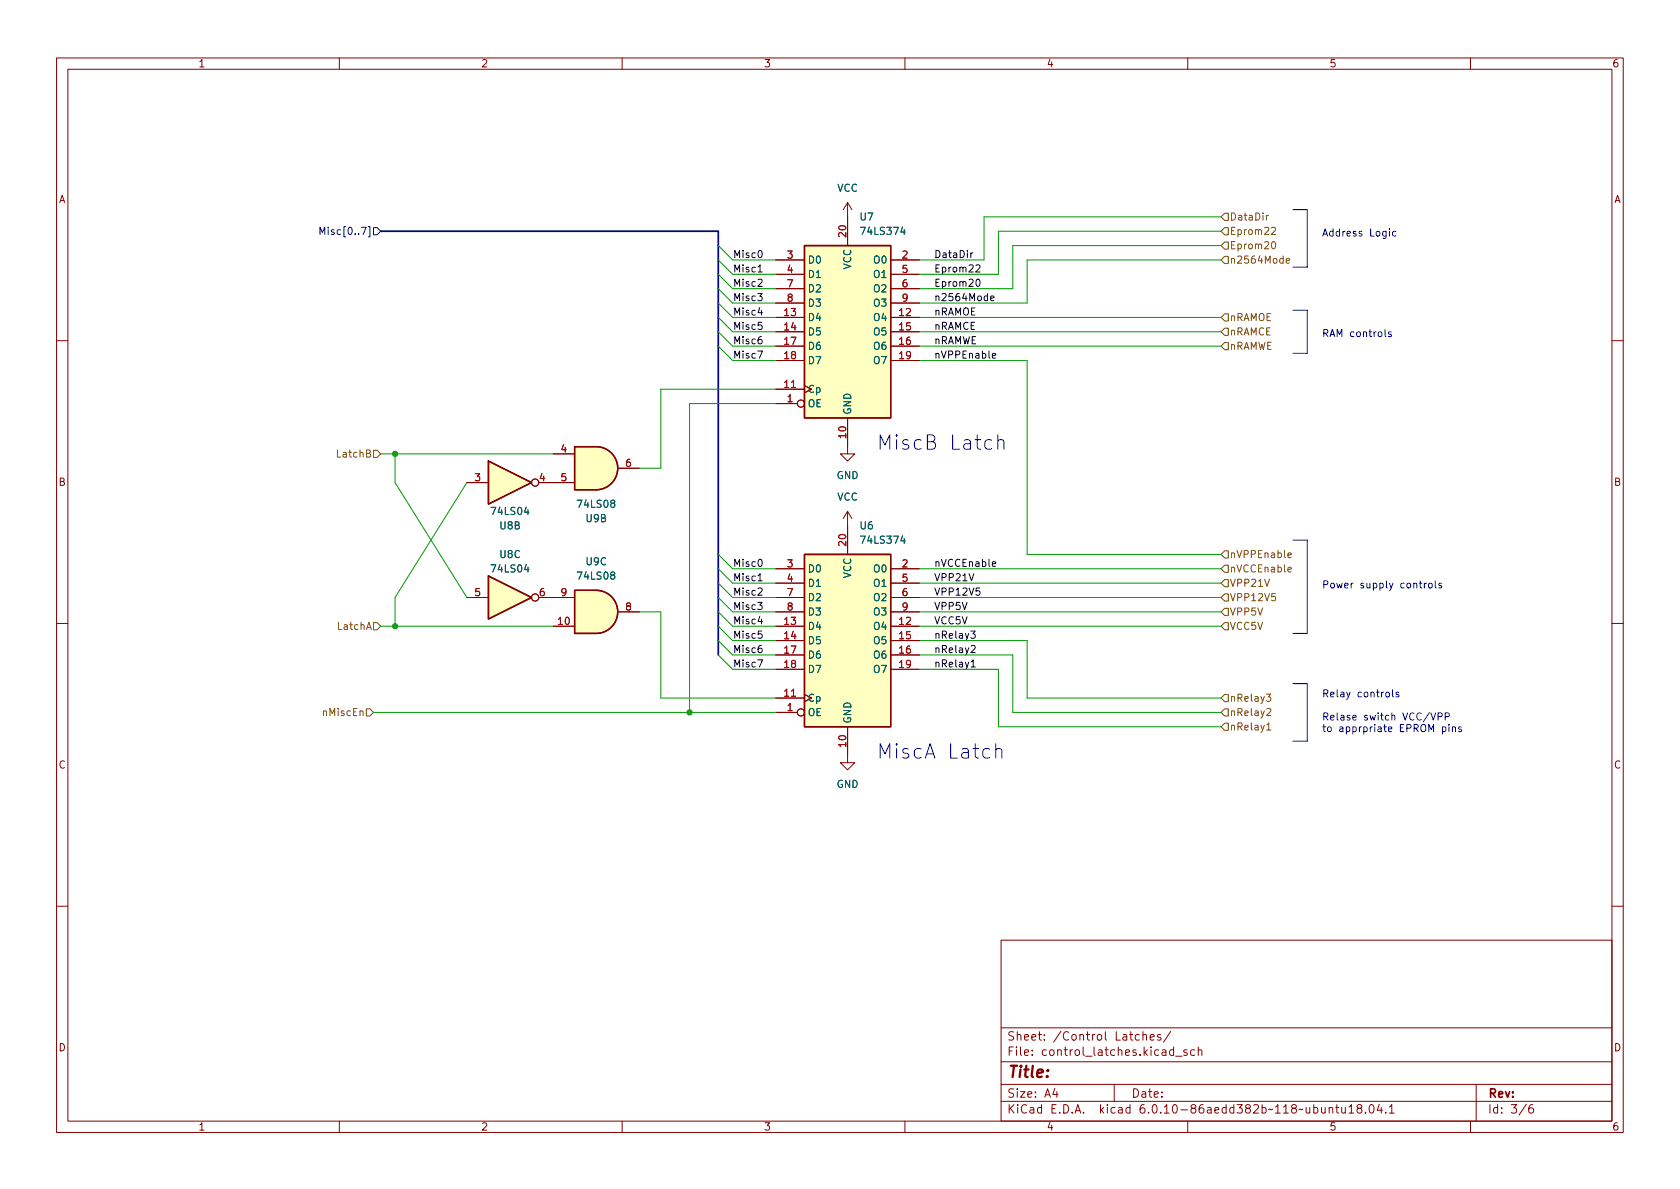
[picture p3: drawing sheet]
<svg xmlns="http://www.w3.org/2000/svg" width="297mm" height="210mm" viewBox="0 0 297 210" stroke-linecap="round" stroke-linejoin="round" font-family="sans-serif">
<g fill="none" stroke="#840000" stroke-width=".18">
<path d="M10 10.2h277v190.1h-277zM12 12.2h273v186.1h-273zM60 10.2v2M110 10.2v2M160 10.2v2M210 10.2v2M260 10.2v2M149.9 35.8v7.6M149.9 35.8l-.8 1.3M149.9 35.8l.7 1.3M137.2 56.1h5M137.2 58.7h5"/>
<path d="M137.2 46h5M137.2 48.5h5M137.2 51h5M137.2 53.6h5M157.5 56.1h5.1M157.5 58.7h5.1M157.5 46h5.1M157.5 48.5h5.1M157.5 51h5.1M157.5 53.6h5.1M10 60.2h2M137.2 71.4h3.8"/>
<path d="M137.2 68.8h5M137.2 61.2h5M137.2 63.7h5M149.9 73.9v6.4h1.2l-1.2 1.2-1.3-1.2h1.3M157.5 61.2h5.1M157.5 63.7h5.1M285 60.2h2M82.5 85.3h3.9M95.2 85.3h6.4M97.8 80.3h3.8M109.2 82.8h3.8M149.9 90.4v7.6"/>
<path d="M149.9 90.4l-.8 1.3M149.9 90.4l.7 1.3M10 110.2h2M82.5 105.7h3.9M95.2 105.7h6.4M97.8 110.7h3.8M109.2 108.2h3.8M137.2 105.7h5M137.2 110.7h5M137.2 108.2h5M137.2 113.3h5M137.2 115.8h5"/>
<path d="M137.2 118.4h5M137.2 100.6h5M137.2 103.1h5M157.5 105.7h5.1M157.5 110.7h5.1M157.5 108.2h5.1M157.5 113.3h5.1M157.5 115.8h5.1M157.5 118.4h5.1M157.5 100.6h5.1M157.5 103.1h5.1M285 110.2h2"/>
<path d="M137.2 126h3.8M137.2 123.4h5M149.9 128.5v6.4h1.2l-1.2 1.2-1.3-1.2h1.3M10 160.2h2M177 166.3h108v32h-108zM285 160.2h2M60 198.3v2M110 198.3v2M160 198.3v2M177 194.8h108M177 191.8h108M177 187.8h108"/>
<path d="M177 181.8h108M186.5 192.5l-.4 1h1M186.9 193v1M197 191.8v3M201.4 183l-.4-.1-.3 .3v.4l.2 .3h.5M202.1 183.1l.2-.2 .3 .1 .1 .9M202.1 182.4v1.5M203.4 183.4l.7-.1-.1-.3-.4-.1-.2 .2v.8h.6M205.2 183l-.3-.1-.3 .2 .1 .3 .5 .1v.4h-.6M207 182.4l-1.3 1.9M207.5 185.7l-.4-.1-.3 .3v.4l.1 .3h.6M207.5 185.1v1.5"/>
<path d="M207.9 186.8h1.1M209.9 185.7l-.4-.1-.2 .2 .1 .3 .5 .1v.4h-.6M210 198.3v2M211.2 185.7l-.4-.1-.3 .3v.4l.1 .3h.6M211.9 185.8l.2-.2 .3 .1 .1 .9M211.9 185.1v1.5M235 196l.2-.2 .4 .1v.9M235 195.8v1M236.1 195.8h.6M236.4 195.3v1.3l.3 .2M237.2 195.8l.1 1h.3l.3-.1M237.9 195.8v1"/>
<path d="M238.5 195.8l.4-.5v1.5M238.5 196.8h.9M240.2 196l-.3-.3 .1-.2 .2-.2 .4 .1 .2 .2-.1 .2-.6 .2-.2 .3 .1 .4 .2 .1h.3l.3-.3-.1-.4-.2-.1M241.4 196.7v.1M242.3 195.4l.1-.1a.81 .81 0 0 1 .6 .7 .81 .81 0 0 1-.3 .8h-.1a.81 .81 0 0 1-.6-.6 .81 .81 0 0 1 .3-.8zM243.9 195.3l-.4 1h.9M244.2 195.8v1M245 196.7v.1M245.6 195.8l.5-.5v1.5M245.6 196.8h.9M260 198.3v2M261 191.8v6.5"/>
<path d="M269.9 195.3l-1.3 1.9M271 195.3a.6 .6 0 0 0-.7 .7v.5l.1 .3h.5l.2-.1 .1-.5-.2-.2-.4-.1-.3 .3"/>
<circle cx="141.6" cy="71.4" r=".63"/>
<circle cx="94.6" cy="85.3" r=".63"/>
<circle cx="94.6" cy="105.7" r=".63"/>
<circle cx="141.6" cy="126" r=".63"/>
</g>
<g fill="#ffffc2" stroke="#ffffc2" stroke-width=".18">
<path d="M86.4 101.8l7.6 3.9-7.6 3.8z"/>
<path d="M142.2 43.4h15.3v30.5h-15.3z"/>
<path d="M105.4 104.4a3.8 3.8 0 0 1 3.8 3.8 3.8 3.8 0 0 1-3.8 3.8z"/>
<path d="M101.6 104.4h3.8v7.6h-3.8z"/>
<path d="M105.4 79a3.8 3.8 0 0 1 3.8 3.8 3.8 3.8 0 0 1-3.8 3.8z"/>
<path d="M101.6 79h3.8v7.6h-3.8z"/>
<path d="M86.4 81.5l7.6 3.8-7.6 3.8z"/>
<path d="M142.2 98h15.3v30.5h-15.3z"/>
</g>
<path d="M142.2 43.4h15.3v30.5h-15.3zM101.6 79h3.8a3.8 3.8 0 0 1 3.8 3.8 3.8 3.8 0 0 1-3.8 3.8h-3.8zM86.4 81.5l7.6 3.8-7.6 3.8zM142.2 98h15.3v30.5h-15.3zM86.4 101.8l7.6 3.9-7.6 3.8zM101.6 104.4h3.8a3.8 3.8 0 0 1 3.8 3.8 3.8 3.8 0 0 1-3.8 3.8h-3.8z" fill="none" stroke="#840000" stroke-width=".25"/>
<g fill="none" stroke="#725600" stroke-width=".18">
<path d="M215.9 38.3l.6-.6h.7v1.3h-.7zM224.3 38.1l-.4 .2M215.9 40.9l.6-.6h.7v1.2h-.7zM216.5 42.8h.7v1.3h-.7l-.6-.7zM216.5 45.3h.7v1.3h-.7l-.6-.6zM216.5 58h.7v1.3h-.7l-.6-.6zM216.5 55.5h.7v1.3h-.7l-.6-.7zM224.8 40.3l.5-.1 .2 .4-.7 .9h.7M224.9 42.9l.2-.2a.68 .68 0 0 1 .5 .7 .68 .68 0 0 1-.5 .6l-.2-.1-.1-.4zM227.4 46.1l.6-.1v-.2l-.4-.1-.2 .2 .1 .6h.5M66 79.6h.7l.6 .7-.6 .6h-.7zM215.9 61.2l.6-.6h.7v1.2h-.7z"/>
<path d="M216.5 97.4h.7v1.3h-.7l-.6-.7zM227.7 98.2l.6-.1v-.3h-.4l-.2 .1 .1 .7h.5M66 110.1h.7l.6 .6-.6 .7h-.7zM215.9 108.2l.6-.6h.7v1.2h-.7zM215.9 100.6l.6-.7h.7v1.3h-.7zM216.5 110.1h.7v1.3h-.7l-.6-.7zM216.5 102.5h.7v1.3h-.7l-.6-.7zM216.5 105h.7v1.3h-.7l-.6-.6zM227.7 100.7l.6-.1v-.2l-.4-.1-.2 .2 .1 .6h.5M64.8 125.3h.6l.6 .7-.6 .6h-.6zM215.9 123.4l.6-.6h.7v1.3h-.7zM216.5 125.3h.7v1.3h-.7l-.6-.6z"/>
<path d="M216.5 127.9h.7v1.3h-.7l-.6-.7zM223.9 122.7h.8l-.4 .5 .3 .1v.6l-.1 .1-.6-.1M224 125.4l.5-.1 .2 .3-.8 1h.8M224 128.2l.3-.4v1.3M224 129.1h.7"/>
</g>
<path d="M56.6 41.5v-1.3l.4 .9 .4-.9v1.3M66 40.3h.7l.6 .6-.6 .6h-.7z" fill="none" stroke="#000084" stroke-width=".18"/>
<g fill="none" stroke="#0f0f0f" stroke-width=".18">
<path d="M134 51.9h.8l-.5 .5 .4 .1v.6l-.2 .1-.5-.1M134 49.5l.5-.1 .3 .3-.8 .9h.8M134 48.1h.8M134.2 44.4l.1-.1a.68 .68 0 0 1 .5 .6 .68 .68 0 0 1-.5 .7l-.1-.2-.2-.3zM134.3 54.4l-.3 .9h.8M134.6 59.5l-.3 .1a.86 .86 0 0 0 0 1.2l.4-.1 .1-.4-.3-.3h-.2l-.3 .3M134.7 57h-.6l-.1 .6 .2-.1h.4l.2 .2-.1 .4-.2 .2-.5-.2M172 44.7l-.4 .3M172.6 46.9l.4-.1 .3 .4-.8 .9h.8M172.7 49.5l.2-.1a.68 .68 0 0 1 .4 .6 .68 .68 0 0 1-.4 .6l-.2-.1-.1-.3zM175.2 52.8l.6-.2-.1-.2-.4-.1-.1 .2v.6h.5M134 62.1h.8l-.5 1.2"/>
<path d="M175.5 62.9l.6-.1-.1-.2-.4-.1-.1 .2v.6h.5M134.2 99l.1-.1a.68 .68 0 0 1 .5 .6 .68 .68 0 0 1-.5 .7l-.1-.2-.2-.3zM175.5 99.7l.6-.1-.1-.2-.4-.1-.1 .2v.6h.5M134 106.5h.8l-.5 .5 .4 .1v.6l-.2 .1-.5-.1M134 116.7h.8l-.5 1.2M134 104.1l.5-.1 .3 .3-.8 .9h.8M134 102.7h.8M134.3 109l-.3 .9h.8M134.6 114.1l-.3 .1a.86 .86 0 0 0 0 1.2l.4-.1 .1-.4-.3-.3h-.2l-.3 .3M134.7 111.6h-.6l-.1 .6 .2-.1h.4l.2 .2-.1 .4-.2 .2-.5-.2M171.6 111.6h.8l-.4 .5 .4 .1v.5l-.2 .2-.6-.2M171.7 117l.4-.3v1.2"/>
<path d="M171.7 114.3l.5-.2 .2 .4-.8 .9h.8M171.7 117.9h.7"/>
</g>
<g fill="none" stroke="#0000c2" stroke-width=".18">
<path d="M228.6 37.1h2.5v10.1h-2.5M228.6 54.9h2.5v7.6h-2.5M244.9 58.3v1l.2 .2M245.7 40.5v.1M245.7 40.9v.8M246 58.7h-.3l-.2 .2v.1l.5 .2v.3h-.5M246.8 41l-.3-.1-.3 .2 .1 .6h.5M175.3 77.9l-.7-.2-.5 .5v.8l.3 .3 .2 .1 .7-.1M176.4 78a.63 .63 0 0 1 1.1 .1v1.3M176.4 76.9v2.5M228.6 95.5h2.5v16.5h-2.5M251.8 103.1v.9"/>
<path d="M252.2 103.1l-.4 .3M252.6 103.3l.2-.2 .4 .2v.4l-.1 .2-.3 .1-.2-.1zM253.8 102.7v1.1l.2 .2M254.9 103.2l-.3-.1-.2 .2v.2l.5 .1v.3h-.5M176.1 132.6a.63 .63 0 0 1 1.1 .1v1.3M176.1 131.5v2.5M228.6 120.9h2.5v10.2h-2.5M245.1 122.5l.3-.1 .3 .2v.4l-.3 .2h-.3l-.1-.2zM246.2 122v1.1l.2 .1M247.3 122.5l-.3-.1-.2 .2 .1 .2 .4 .1v.3h-.5M253 126.1l.4 1.2 .4-1.2M254.3 126.7h.6l.1-.2-.1-.3-.6-.1v1.2"/>
<path d="M255 128.6l.4-.1 .2 .3-.1 .5h-.5M255 128.5v1.3M255.5 126.7h.6l.2-.2-.1-.3-.7-.1v1.2M256.2 128.1v.1M256.2 128.5v.9M256.8 128.7l.2-.2 .3 .1v.8M256.8 128.5v.9M258.4 128.6l-.3-.1-.2 .2v.2l.5 .1v.3h-.5"/>
</g>
<path d="M67.3 40.9h59.7v74.9" fill="none" stroke="#000084" stroke-width=".3"/>
<g fill="none" stroke="#009600" stroke-width=".18">
<path d="M215.9 38.3h-41.9v7.7h-11.4M127 46l2.5 2.5h7.7M127 48.5l2.5 2.5h7.7M127 43.4l2.5 2.6h7.7M127 51l2.5 2.6h7.7M127 56.1l2.5 2.6h7.7M127 53.6l2.5 2.5h7.7M127 58.7l2.5 2.5h7.7M162.6 58.7h53.3M162.6 56.1h53.3M215.9 40.9h-39.4v7.6h-13.9M215.9 43.4h-36.8v7.6h-16.5"/>
<path d="M215.9 46h-34.3v7.6h-19M127 61.2l2.5 2.5h7.7M137.2 68.8h-20.4v14h-3.8M137.2 71.4h-15.3v54.6M162.6 63.7h19v34.3h34.3M162.6 61.2h53.3M67.3 80.3h30.5M69.8 80.3v5l12.7 20.4M82.5 85.3l-12.7 20.4v5M127 98l2.5 2.6h7.7M67.3 110.7h30.5M113 108.2h3.8v15.2h20.4"/>
<path d="M127 103.1l2.5 2.6h7.7M127 110.7l2.5 2.6h7.7M127 113.3l2.5 2.5h7.7M127 115.8l2.5 2.6h7.7M127 100.6l2.5 2.5h7.7M127 108.2l2.5 2.5h7.7M127 105.7l2.5 2.5h7.7M162.6 105.7h53.3M162.6 113.3h19v10.1h34.3M162.6 118.4h13.9v10.1h39.4M162.6 115.8h16.5v10.2h36.8M162.6 100.6h53.3"/>
<path d="M162.6 103.1h53.3M162.6 110.7h53.3M162.6 108.2h53.3M66 126h71.2"/>
</g>
<g fill="#009600" stroke="#009600" stroke-width=".18">
<circle cx="121.9" cy="126" r=".46"/>
<circle cx="69.8" cy="110.7" r=".46"/>
<circle cx="69.8" cy="80.3" r=".46"/>
</g>
<g font-size="3.5" fill="#0000c2">
<text x="154.9" y="79.6">MiscB Latch</text>
<text x="154.9" y="134.2">MiscA Latch</text>
</g>
<text font-size="2.8" fill="#840000" x="178" y="190.6">Title:</text>
<g font-size="2.1" fill="#840000">
<text x="178" y="184">Sheet: /Control Latches/</text>
<text x="178" y="186.7">File: control_latches.kicad_sch</text>
<text x="178" y="196.9">KiCad E.D.A. kicad 6.0.10-86aedd382b~118~ubuntu18.04.1</text>
<text x="178" y="194.1">Size: A4</text>
<text x="200" y="194.1">Date:</text>
<text x="263" y="194.1">Rev:</text>
<text x="263" y="196.9">Id: 3/6</text>
</g>
<g font-size="1.8" fill="#840000">
<text x="35" y="11.9">1</text>
<text x="85" y="11.9">2</text>
<text x="135" y="11.9">3</text>
<text x="185" y="11.9">4</text>
<text x="235" y="11.9">5</text>
<text x="285" y="11.9">6</text>
<text x="10.3" y="35.9">A</text>
<text x="285.3" y="35.9">A</text>
<text x="10.3" y="85.9">B</text>
<text x="285.3" y="85.9">B</text>
<text x="10.3" y="135.9">C</text>
<text x="285.3" y="135.9">C</text>
<text x="10.3" y="185.9">D</text>
<text x="285.3" y="185.9">D</text>
<text x="35" y="199.9">1</text>
<text x="85" y="199.9">2</text>
<text x="135" y="199.9">3</text>
<text x="185" y="199.9">4</text>
<text x="235" y="199.9">5</text>
<text x="285" y="199.9">6</text>
</g>
<g font-size="1.8" fill="#006464">
<text x="148" y="33.9">VCC</text>
<text x="152.1" y="39">U7</text>
<text x="152.5" y="41.5">74LS374</text>
<text x="142.7" y="46.6">D0</text>
<text x="150.5" y="47.7" transform="rotate(-90 150.5 47.7)">VCC</text>
<text x="154.6" y="46.6">O0</text>
<text x="142.7" y="49.1">D1</text>
<text x="142.7" y="51.7">D2</text>
<text x="154.6" y="49.1">O1</text>
<text x="154.6" y="51.7">O2</text>
<text x="142.7" y="56.8">D4</text>
<text x="142.7" y="59.3">D5</text>
<text x="142.7" y="54.2">D3</text>
<text x="154.6" y="56.8">O4</text>
<text x="154.6" y="59.3">O5</text>
<text x="154.6" y="54.2">O3</text>
<text x="142.7" y="61.8">D6</text>
<text x="142.7" y="64.4">D7</text>
<text x="154.6" y="61.8">O6</text>
<text x="154.6" y="64.4">O7</text>
<text x="142.7" y="69.5">Cp</text>
<text x="142.7" y="72">OE</text>
<text x="150.5" y="73.4" transform="rotate(-90 150.5 73.4)">GND</text>
<text x="102.3" y="89.8">74LS08</text>
<text x="147.9" y="84.7">GND</text>
<text x="148" y="88.5">VCC</text>
<text x="87.1" y="91.1">74LS04</text>
<text x="88.4" y="93.6">U8B</text>
<text x="103.6" y="92.3">U9B</text>
<text x="152.1" y="93.6">U6</text>
<text x="87.1" y="101.2">74LS04</text>
<text x="88.4" y="98.7">U8C</text>
<text x="103.6" y="99.9">U9C</text>
<text x="142.7" y="101.2">D0</text>
<text x="152.5" y="96.1">74LS374</text>
<text x="154.6" y="101.2">O0</text>
<text x="102.3" y="102.5">74LS08</text>
<text x="142.7" y="103.8">D1</text>
<text x="142.7" y="106.3">D2</text>
<text x="150.5" y="102.3" transform="rotate(-90 150.5 102.3)">VCC</text>
<text x="154.6" y="103.8">O1</text>
<text x="154.6" y="106.3">O2</text>
<text x="142.7" y="111.4">D4</text>
<text x="142.7" y="113.9">D5</text>
<text x="142.7" y="108.8">D3</text>
<text x="154.6" y="111.4">O4</text>
<text x="154.6" y="113.9">O5</text>
<text x="154.6" y="108.8">O3</text>
<text x="142.7" y="116.5">D6</text>
<text x="142.7" y="119">D7</text>
<text x="154.6" y="116.5">O6</text>
<text x="154.6" y="119">O7</text>
<text x="142.7" y="124.1">Cp</text>
<text x="142.7" y="126.6">OE</text>
<text x="150.5" y="128" transform="rotate(-90 150.5 128)">GND</text>
<text x="147.9" y="139.3">GND</text>
</g>
<text font-size="1.8" fill="#000084" x="57.8" y="41.5">Misc[0..7]</text>
<g font-size="1.8" fill="#a90000">
<text x="149.6" y="41.9" transform="rotate(-90 149.6 41.9)">20</text>
<text x="139.2" y="45.7">3</text>
<text x="159.5" y="45.7">2</text>
<text x="139.2" y="48.3">4</text>
<text x="139.2" y="50.8">7</text>
<text x="139.2" y="53.3">8</text>
<text x="159.5" y="48.3">5</text>
<text x="159.5" y="50.8">6</text>
<text x="159.5" y="53.3">9</text>
<text x="138.7" y="55.9">13</text>
<text x="138.7" y="58.4">14</text>
<text x="159" y="55.9">12</text>
<text x="159" y="58.4">15</text>
<text x="138.7" y="61">17</text>
<text x="138.7" y="63.5">18</text>
<text x="159" y="61">16</text>
<text x="159" y="63.5">19</text>
<text x="138.7" y="68.6">11</text>
<text x="139.2" y="71.1">1</text>
<text x="149.6" y="77.4" transform="rotate(-90 149.6 77.4)">10</text>
<text x="99.2" y="80">4</text>
<text x="110.6" y="82.5">6</text>
<text x="84" y="85.1">3</text>
<text x="95.4" y="85.1">4</text>
<text x="99.2" y="85.1">5</text>
<text x="139.2" y="100.3">3</text>
<text x="149.6" y="96.5" transform="rotate(-90 149.6 96.5)">20</text>
<text x="159.5" y="100.3">2</text>
<text x="84" y="105.4">5</text>
<text x="95.4" y="105.4">6</text>
<text x="99.2" y="105.4">9</text>
<text x="110.6" y="107.9">8</text>
<text x="139.2" y="102.9">4</text>
<text x="139.2" y="105.4">7</text>
<text x="139.2" y="107.9">8</text>
<text x="159.5" y="102.9">5</text>
<text x="159.5" y="105.4">6</text>
<text x="159.5" y="107.9">9</text>
<text x="98.7" y="110.5">10</text>
<text x="138.7" y="110.5">13</text>
<text x="138.7" y="113">14</text>
<text x="159" y="110.5">12</text>
<text x="159" y="113">15</text>
<text x="138.7" y="115.6">17</text>
<text x="138.7" y="118.1">18</text>
<text x="159" y="115.6">16</text>
<text x="159" y="118.1">19</text>
<text x="138.7" y="123.2">11</text>
<text x="139.2" y="125.7">1</text>
<text x="149.6" y="132" transform="rotate(-90 149.6 132)">10</text>
</g>
<g font-size="1.8" fill="#725600">
<text x="217.4" y="41.5">Eprom22</text>
<text x="217.4" y="39">DataDir</text>
<text x="217.4" y="44.1">Eprom20</text>
<text x="217.4" y="46.6">n2564Mode</text>
<text x="217.4" y="59.3">nRAMCE</text>
<text x="217.4" y="56.8">nRAMOE</text>
<text x="217.4" y="61.8">nRAMWE</text>
<text x="59.9" y="80.9">LatchB</text>
<text x="217.4" y="98.7">nVPPEnable</text>
<text x="217.4" y="101.2">nVCCEnable</text>
<text x="217.4" y="103.8">VPP21V</text>
<text x="217.4" y="106.3">VPP12V5</text>
<text x="59.9" y="111.4">LatchA</text>
<text x="217.4" y="108.8">VPP5V</text>
<text x="217.4" y="111.4">VCC5V</text>
<text x="217.4" y="124.1">nRelay3</text>
<text x="57.3" y="126.6">nMiscEn</text>
<text x="217.4" y="126.6">nRelay2</text>
<text x="217.4" y="129.2">nRelay1</text>
</g>
<g font-size="1.8" fill="#0000c2">
<text x="233.7" y="41.8">Address Logic</text>
<text x="233.7" y="59.6">RAM controls</text>
<text x="233.7" y="104">Power supply controls</text>
<text x="233.7" y="123.3">Relay controls</text>
<text x="233.7" y="127.4">Relase switch VCC/VPP</text>
<text x="233.7" y="129.4">to apprpriate EPROM pins</text>
</g>
<g font-size="1.8" fill="#0f0f0f">
<text x="129.5" y="45.6">Misc0</text>
<text x="165.1" y="45.6">DataDir</text>
<text x="129.5" y="48.2">Misc1</text>
<text x="129.5" y="50.7">Misc2</text>
<text x="129.5" y="53.2">Misc3</text>
<text x="165.1" y="48.2">Eprom22</text>
<text x="165.1" y="53.2">n2564Mode</text>
<text x="165.1" y="50.7">Eprom20</text>
<text x="129.5" y="58.3">Misc5</text>
<text x="129.5" y="55.8">Misc4</text>
<text x="165.1" y="58.3">nRAMCE</text>
<text x="165.1" y="55.8">nRAMOE</text>
<text x="129.5" y="60.9">Misc6</text>
<text x="129.5" y="63.4">Misc7</text>
<text x="165.1" y="60.9">nRAMWE</text>
<text x="165.1" y="63.4">nVPPEnable</text>
<text x="129.5" y="100.2">Misc0</text>
<text x="165.1" y="100.2">nVCCEnable</text>
<text x="129.5" y="107.8">Misc3</text>
<text x="129.5" y="102.8">Misc1</text>
<text x="129.5" y="105.3">Misc2</text>
<text x="165.1" y="105.3">VPP12V5</text>
<text x="165.1" y="107.8">VPP5V</text>
<text x="165.1" y="102.8">VPP21V</text>
<text x="129.5" y="112.9">Misc5</text>
<text x="129.5" y="110.4">Misc4</text>
<text x="165.1" y="112.9">nRelay3</text>
<text x="165.1" y="110.4">VCC5V</text>
<text x="129.5" y="118">Misc7</text>
<text x="129.5" y="115.5">Misc6</text>
<text x="165.1" y="118">nRelay1</text>
<text x="165.1" y="115.5">nRelay2</text>
</g>
</svg>
